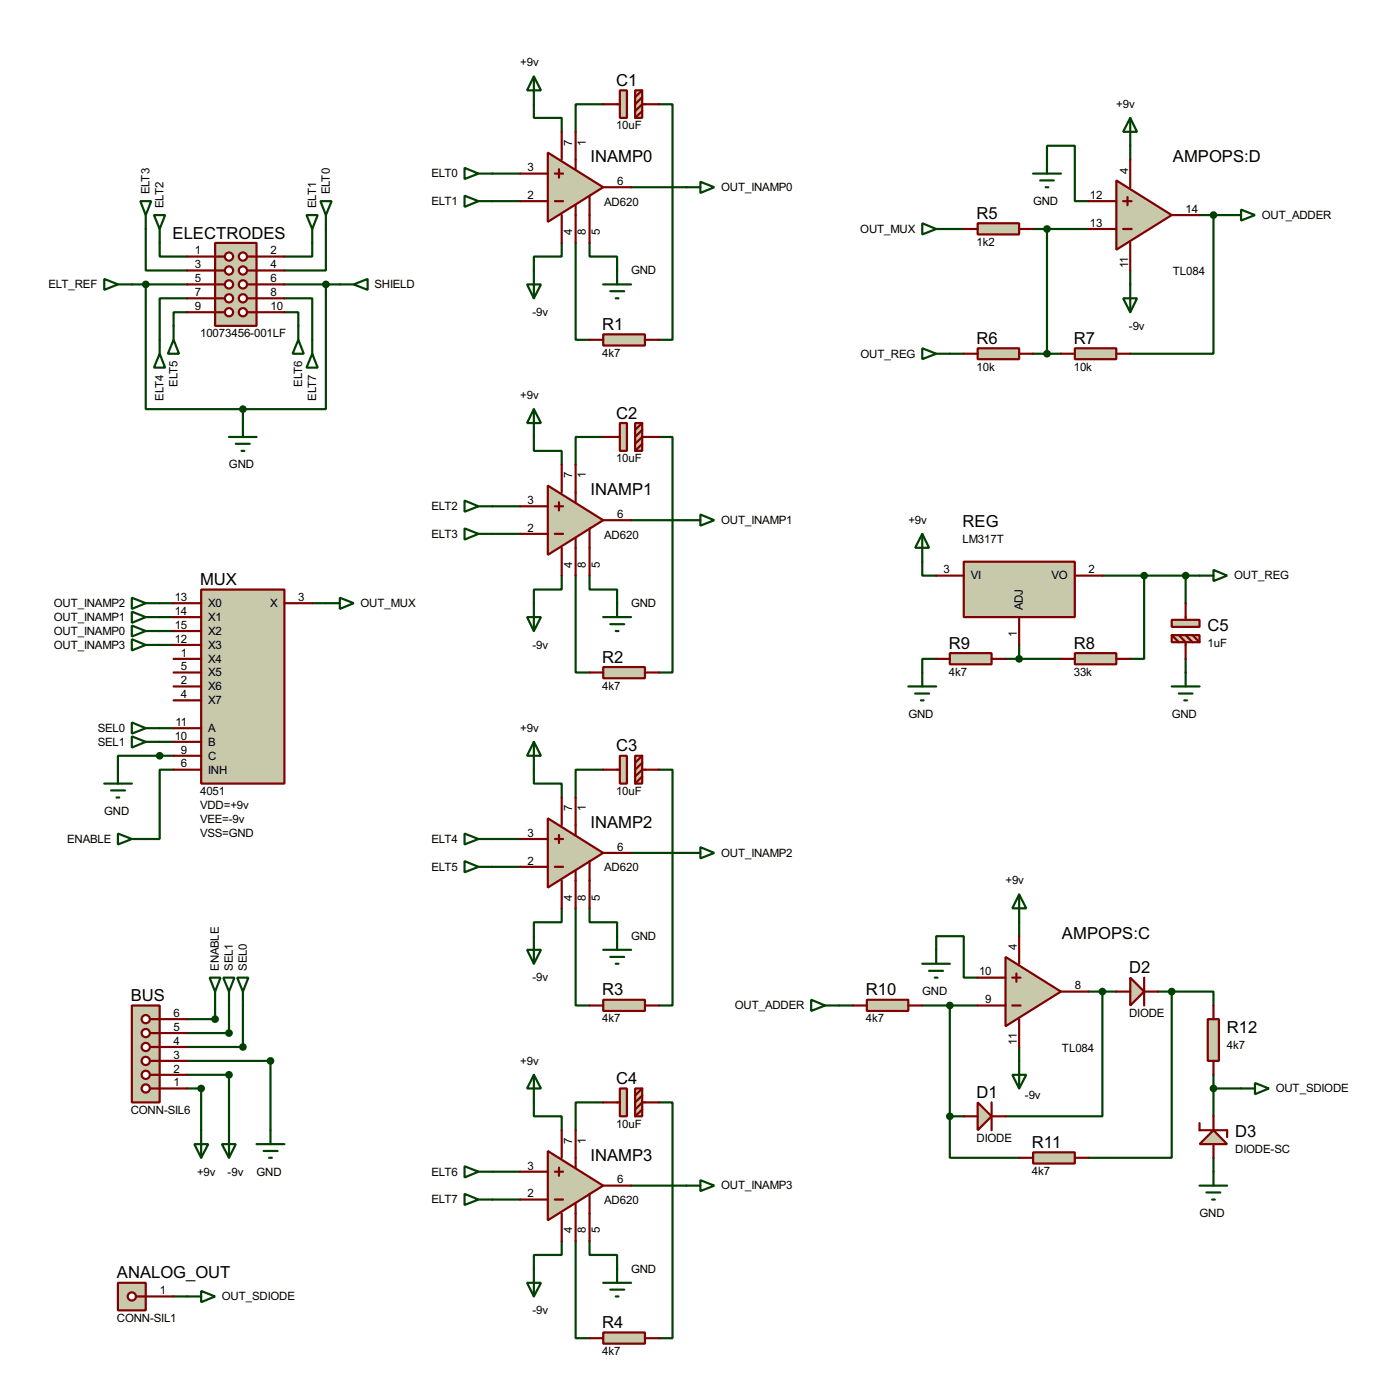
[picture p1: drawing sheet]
<svg xmlns="http://www.w3.org/2000/svg" width="256mm" height="256mm" viewBox="0 0 256 256" stroke-linecap="round" stroke-linejoin="round" font-family="sans-serif">
<g fill="none" stroke="#004000" stroke-width=".4">
<path d="M97.8 19.1v2.5h5.1v2.6M110.5 19.1h-5v5.1M120.7 19.1h2.5v43.2h-2.5M90.2 31.8h5.1M90.2 36.9h5.1M115.6 34.3h10.2M191.8 29.3v-2.6h5.1v10.2h2.5M207.1 26.7v2.6M219.8 39.4h5M222.3 39.4v25.4h-15.2M24.2 52.1h10.1M26.7 42v7.6h7.6"/>
<path d="M26.7 52.1v22.9h17.8M29.3 44.5v2.5h5M34.3 57.2h-2.5v2.5M34.3 54.7h-5v7.6M52.1 57.2h2.6v2.5M52.1 54.7h5.1v7.6M52.1 52.1h10.2M57.2 44.5v2.5h-5.1M59.7 42v7.6h-7.6M59.7 52.1v22.9h-15.2M102.9 44.5v2.5h-5.1v2.6M105.5 44.5v17.8h2.5"/>
<path d="M108 44.5v2.5h5.1v2.6M174 42h2.6M189.3 42h10.1M191.8 42v22.8M207.1 49.6v2.5M44.5 75v2.5M174 64.8h2.6M189.3 64.8h5.1M90.2 92.8h5.1M90.2 97.8h5.1M97.8 80.1v2.5h5.1v2.5M110.5 80.1h-5v5"/>
<path d="M115.6 95.3h10.2M120.7 80.1h2.5v43.1h-2.5M29.3 110.5h2.5M29.3 113.1h2.5M29.3 115.6h2.5M29.3 118.2h2.5M57.2 110.5h2.5M102.9 105.5v2.5h-5.1v2.5M105.5 105.5v17.7h2.5M108 105.5v2.5h5.1v2.5M169 102.9v2.6h2.5M186.7 118.2v2.5"/>
<path d="M202 105.5h17.8M209.6 105.5v15.2h-2.5M217.2 105.5v5M29.3 133.4h2.5M29.3 135.9h2.5M31.8 138.5h-10.2v2.5M171.5 120.7h-2.5v2.5M184.2 120.7h10.2M217.2 120.7v2.5M31.8 141h-2.5v12.7h-2.6M90.2 153.7h5.1M90.2 158.8h5.1"/>
<path d="M97.8 141v2.6h5.1v2.5M110.5 141h-5v5.1M115.6 156.3h10.2M120.7 141h2.5v43.2h-2.5M102.9 166.4v2.6h-5.1v2.5M105.5 166.4v17.8h2.5M108 166.4v2.6h5.1v2.5M171.5 174v-2.5h5.1v7.6h2.5M186.7 169v2.5M34.3 199.4h2.6v7.7M34.3 196.9h7.7v10.2M34.3 194.4h15.3v12.7"/>
<path d="M39.4 184.2v2.5h-5.1M42 184.2v5.1h-7.7M44.5 184.2v7.6h-10.2M153.7 184.2h2.6M169 184.2h10.1M174 184.2v20.3M186.7 191.8v2.6M199.4 181.7h5.1M202 181.7v22.8h-17.8M212.1 181.7h2.6M214.7 181.7v30.4h-15.3M214.7 181.7h7.6v2.5"/>
<path d="M222.3 196.9v7.6M222.3 199.4h5.1M90.2 214.7h5.1M90.2 219.8h5.1M97.8 202v2.5h5.1v2.6M110.5 202h-5v5.1M115.6 217.2h10.2M120.7 202h2.5v43.2h-2.5M174 204.5v7.6h12.7M174 204.5h2.6M222.3 212.1v2.6M31.8 237.5h2.5"/>
<path d="M102.9 227.4v2.5h-5.1v2.6M105.5 227.4v17.8h2.5M108 227.4v2.5h5.1v2.6"/>
</g>
<path d="M100.4 28l10.1 6.3-10.1 6.4z" fill="#c8c8aa" stroke="#800000" stroke-width=".4"/>
<path d="M95.3 36.9h5.1M95.3 31.8h5.1M101.7 36.9h1.5M101.7 31.8h1.5M102.4 31v1.6M102.9 24.2v5.1M102.9 39.4v5.1M105.5 24.2v6.8M105.5 37.6v6.9M108 35.9v8.6M110.5 34.3h5.1" fill="none" stroke="#800000" stroke-width=".4"/>
<path d="M97.8 14l1.3 2.6h-2.5zM97.8 14v5.1M96.6 52.1h2.5l-1.3 2.6zM97.8 49.6v5.1M110.5 52.1h5.1M111.8 53.4h2.6M112.8 54.7h.5M113.1 49.6v2.5" fill="none" stroke="#004000" stroke-width=".4"/>
<path d="M110.5 61.3h7.7v2h-7.7z" fill="#c8c8aa" stroke="#800000" stroke-width=".4"/>
<path d="M108 62.3h2.5M118.2 62.3h2.5" fill="none" stroke="#800000" stroke-width=".4"/>
<path d="M85.1 30.8l2.6 1-2.6 1zM85.1 35.9l2.6 1-2.6 1zM87.7 31.8h2.5M87.7 36.9h2.5M125.8 34.3h2.5M128.3 33.3l2.6 1-2.6 1.1z" fill="none" stroke="#004000" stroke-width=".4"/>
<g fill="#c8c8aa" stroke="#800000" stroke-width=".4">
<path d="M113.6 16.6h1.3v5h-1.3z"/>
<path d="M116.4 16.6h1.3v5h-1.3z"/>
</g>
<path d="M110.5 19.1h3.1M117.7 16.6l-1.3 1.2M117.7 17.8l-1.3 1.3M120.7 19.1h-3l-1.3 1.3M117.7 20.4l-1.3 1.2" fill="none" stroke="#800000" stroke-width=".4"/>
<path d="M39.4 44.5h7.6v15.2h-7.6z" fill="#c8c8aa" stroke="#800000" stroke-width=".4"/>
<path d="M39.4 47h1.8" fill="none" stroke="#800000" stroke-width=".4"/>
<circle cx="41.9" cy="47" r=".75" fill="#feffff" stroke="#800000" stroke-width=".4"/>
<path d="M39.4 49.6h1.8" fill="none" stroke="#800000" stroke-width=".4"/>
<circle cx="41.9" cy="49.6" r=".75" fill="#feffff" stroke="#800000" stroke-width=".4"/>
<path d="M39.4 52.1h1.8" fill="none" stroke="#800000" stroke-width=".4"/>
<circle cx="41.9" cy="52.1" r=".75" fill="#feffff" stroke="#800000" stroke-width=".4"/>
<path d="M39.4 54.7h1.8" fill="none" stroke="#800000" stroke-width=".4"/>
<circle cx="41.9" cy="54.7" r=".75" fill="#feffff" stroke="#800000" stroke-width=".4"/>
<path d="M45.3 47h1.7" fill="none" stroke="#800000" stroke-width=".4"/>
<circle cx="44.5" cy="47" r=".75" fill="#feffff" stroke="#800000" stroke-width=".4"/>
<path d="M45.3 49.6h1.7" fill="none" stroke="#800000" stroke-width=".4"/>
<circle cx="44.5" cy="49.6" r=".75" fill="#feffff" stroke="#800000" stroke-width=".4"/>
<path d="M45.3 52.1h1.7" fill="none" stroke="#800000" stroke-width=".4"/>
<circle cx="44.5" cy="52.1" r=".75" fill="#feffff" stroke="#800000" stroke-width=".4"/>
<path d="M45.3 54.7h1.7" fill="none" stroke="#800000" stroke-width=".4"/>
<circle cx="44.5" cy="54.7" r=".75" fill="#feffff" stroke="#800000" stroke-width=".4"/>
<path d="M39.4 57.2h1.8" fill="none" stroke="#800000" stroke-width=".4"/>
<circle cx="41.9" cy="57.2" r=".75" fill="#feffff" stroke="#800000" stroke-width=".4"/>
<path d="M45.3 57.2h1.7" fill="none" stroke="#800000" stroke-width=".4"/>
<circle cx="44.5" cy="57.2" r=".75" fill="#feffff" stroke="#800000" stroke-width=".4"/>
<path d="M34.3 47h5.1M34.3 49.6h5.1M34.3 52.1h5.1M34.3 54.7h5.1M34.3 57.2h5.1M47 47h5.1M47 49.6h5.1M47 52.1h5.1M47 54.7h5.1M47 57.2h5.1" fill="none" stroke="#800000" stroke-width=".4"/>
<g fill="none" stroke="#004000" stroke-width=".4">
<path d="M25.7 36.9h2l-1 2.5zM26.7 39.4v2.6M28.2 39.4h2.1l-1 2.6zM56.2 39.4h2l-1 2.6zM58.7 36.9h2.1l-1.1 2.5zM59.7 39.4v2.6M19.1 51.1l2.5 1-2.5 1zM21.6 52.1h2.6M29.3 42v2.5M31.8 59.7v2.6M54.7 59.7v2.6M57.2 42v2.5"/>
<path d="M62.3 52.1h2.5M64.8 52.1l2.6-1v2zM29.3 64.8l1 2.6h-2.1zM29.3 62.3v2.5M31.8 62.3l1 2.5h-2zM54.7 62.3l1 2.5h-2.1zM57.2 64.8l1 2.6h-2zM57.2 62.3v2.5"/>
</g>
<path d="M100.4 89l10.1 6.3-10.1 6.4z" fill="#c8c8aa" stroke="#800000" stroke-width=".4"/>
<path d="M95.3 97.8h5.1M95.3 92.8h5.1M101.7 97.8h1.5M101.7 92.8h1.5M102.4 92v1.5M102.9 85.1v5.1M105.5 85.1v6.9M105.5 98.6v6.9M108 96.8v8.7M110.5 95.3h5.1M102.9 100.4v5.1" fill="none" stroke="#800000" stroke-width=".4"/>
<path d="M97.8 75l1.3 2.5h-2.5zM97.8 75v5.1M96.6 113.1h2.5l-1.3 2.5zM97.8 110.5v5.1M110.5 113.1h5.1M111.8 114.4h2.6M112.8 115.6h.5M113.1 110.5v2.6" fill="none" stroke="#004000" stroke-width=".4"/>
<path d="M110.5 122.2h7.7v2.1h-7.7z" fill="#c8c8aa" stroke="#800000" stroke-width=".4"/>
<path d="M108 123.2h2.5M118.2 123.2h2.5" fill="none" stroke="#800000" stroke-width=".4"/>
<path d="M85.1 91.7l2.6 1.1-2.6 1zM85.1 96.8l2.6 1-2.6 1.1zM87.7 92.8h2.5M87.7 97.8h2.5M125.8 95.3h2.5M128.3 94.3l2.6 1-2.6 1z" fill="none" stroke="#004000" stroke-width=".4"/>
<g fill="#c8c8aa" stroke="#800000" stroke-width=".4">
<path d="M113.6 77.5h1.3v5.1h-1.3z"/>
<path d="M116.4 77.5h1.3v5.1h-1.3z"/>
</g>
<path d="M117.7 77.5l-1.3 1.3M117.7 78.8l-1.3 1.3M110.5 80.1h3.1M117.7 81.3l-1.3 1.3M120.7 80.1h-3l-1.3 1.2" fill="none" stroke="#800000" stroke-width=".4"/>
<path d="M100.4 149.9l10.1 6.4-10.1 6.3z" fill="#c8c8aa" stroke="#800000" stroke-width=".4"/>
<path d="M95.3 158.8h5.1M95.3 153.7h5.1M101.7 158.8h1.5M101.7 153.7h1.5M102.4 153v1.5M102.9 146.1v5.1M105.5 146.1v6.9M105.5 159.6v6.8M108 157.8v8.6M110.5 156.3h5.1M102.9 161.3v5.1" fill="none" stroke="#800000" stroke-width=".4"/>
<path d="M97.8 135.9l1.3 2.6h-2.5zM97.8 135.9v5.1M96.6 174h2.5l-1.3 2.6zM97.8 171.5v5.1M110.5 174h5.1M111.8 175.3h2.6M112.8 176.6h.5M113.1 171.5v2.5" fill="none" stroke="#004000" stroke-width=".4"/>
<path d="M110.5 183.2h7.7v2h-7.7z" fill="#c8c8aa" stroke="#800000" stroke-width=".4"/>
<path d="M108 184.2h2.5M118.2 184.2h2.5" fill="none" stroke="#800000" stroke-width=".4"/>
<path d="M85.1 152.7l2.6 1-2.6 1zM85.1 157.8l2.6 1-2.6 1zM87.7 153.7h2.5M87.7 158.8h2.5M125.8 156.3h2.5M128.3 155.2l2.6 1.1-2.6 1z" fill="none" stroke="#004000" stroke-width=".4"/>
<g fill="#c8c8aa" stroke="#800000" stroke-width=".4">
<path d="M113.6 138.5h1.3v5.1h-1.3z"/>
<path d="M116.4 138.5h1.3v5.1h-1.3z"/>
</g>
<path d="M117.7 138.5l-1.3 1.3M117.7 139.8l-1.3 1.2M110.5 141h3.1M117.7 142.3l-1.3 1.3M120.7 141h-3l-1.3 1.3" fill="none" stroke="#800000" stroke-width=".4"/>
<path d="M100.4 210.9l10.1 6.3-10.1 6.4z" fill="#c8c8aa" stroke="#800000" stroke-width=".4"/>
<path d="M95.3 219.8h5.1M95.3 214.7h5.1M101.7 219.8h1.5M101.7 214.7h1.5M102.4 213.9v1.5M102.9 207.1v5M105.5 207.1v6.8M108 218.7v8.7M110.5 217.2h5.1M102.9 222.3v5.1M105.5 220.5v6.9" fill="none" stroke="#800000" stroke-width=".4"/>
<path d="M97.8 196.9l1.3 2.5h-2.5zM97.8 196.9v5.1M96.6 235h2.5l-1.3 2.5zM97.8 232.5v5M110.5 235h5.1M111.8 236.3h2.6M112.8 237.5h.5M113.1 232.5v2.5" fill="none" stroke="#004000" stroke-width=".4"/>
<path d="M110.5 244.1h7.7v2.1h-7.7z" fill="#c8c8aa" stroke="#800000" stroke-width=".4"/>
<path d="M108 245.2h2.5M118.2 245.2h2.5" fill="none" stroke="#800000" stroke-width=".4"/>
<path d="M85.1 213.7l2.6 1-2.6 1zM85.1 218.7l2.6 1.1-2.6 1zM87.7 214.7h2.5M87.7 219.8h2.5M125.8 217.2h2.5M128.3 216.2l2.6 1-2.6 1z" fill="none" stroke="#004000" stroke-width=".4"/>
<g fill="#c8c8aa" stroke="#800000" stroke-width=".4">
<path d="M113.6 199.4h1.3v5.1h-1.3z"/>
<path d="M116.4 199.4h1.3v5.1h-1.3z"/>
</g>
<path d="M117.7 199.4l-1.3 1.3M110.5 202h3.1M117.7 200.7l-1.3 1.3M117.7 203.3l-1.3 1.2M120.7 202h-3l-1.3 1.3" fill="none" stroke="#800000" stroke-width=".4"/>
<path d="M35.6 209.6h2.6l-1.3 2.5zM36.9 207.1v5M40.7 209.6h2.5l-1.2 2.5zM42 207.1v5" fill="none" stroke="#004000" stroke-width=".4"/>
<path d="M184.2 175.3l10.2 6.4-10.2 6.3z" fill="#c8c8aa" stroke="#800000" stroke-width=".4"/>
<path d="M179.1 179.1h5.1M185.5 179.1h1.5M186.2 178.4v1.5M186.7 171.5v5.1M179.1 184.2h5.1M185.5 184.2h1.5M186.7 186.7v5.1M194.4 181.7h5" fill="none" stroke="#800000" stroke-width=".4"/>
<path d="M204.5 33.1l10.2 6.3-10.2 6.4z" fill="#c8c8aa" stroke="#800000" stroke-width=".4"/>
<path d="M199.4 36.9h5.1M205.8 36.9h1.5M206.6 36.1v1.5M207.1 29.3v5M214.7 39.4h5.1M199.4 42h5.1M205.8 42h1.5M207.1 44.5v5.1" fill="none" stroke="#800000" stroke-width=".4"/>
<path d="M36.9 108h15.2v35.6h-15.2z" fill="#c8c8aa" stroke="#800000" stroke-width=".4"/>
<g fill="none" stroke="#800000" stroke-width=".4">
<path d="M31.8 110.5h5.1M31.8 113.1h5.1M31.8 115.6h5.1M31.8 118.2h5.1M52.1 110.5h5.1M31.8 120.7h5.1M31.8 123.2h5.1M31.8 125.8h5.1M31.8 128.3h5.1M31.8 133.4h5.1M31.8 135.9h5.1M31.8 138.5h5.1"/>
<path d="M31.8 141h5.1"/>
</g>
<g fill="none" stroke="#004000" stroke-width=".4">
<path d="M207.1 21.6l1.2 2.6h-2.5zM207.1 21.6v5.1M205.8 54.7h2.5l-1.2 2.5zM207.1 52.1v5.1M24.2 109.5l2.5 1-2.5 1.1zM24.2 112.1l2.5 1-2.5 1zM24.2 114.6l2.5 1-2.5 1zM24.2 117.1l2.5 1.1-2.5 1zM26.7 110.5h2.6M26.7 113.1h2.6M26.7 115.6h2.6M26.7 118.2h2.6"/>
<path d="M59.7 110.5h2.6M62.3 109.5l2.5 1-2.5 1.1zM24.2 132.4l2.5 1-2.5 1zM24.2 134.9l2.5 1-2.5 1.1zM26.7 133.4h2.6M26.7 135.9h2.6M19.1 143.6h5.1M20.4 144.8h2.5M21.4 146.1h.5M21.6 141v2.6M186.7 163.9l1.3 2.5h-2.5zM186.7 163.9v5.1"/>
<path d="M185.5 196.9h2.5l-1.3 2.5zM186.7 194.4v5"/>
</g>
<circle cx="29.2" cy="138.5" r=".5" fill="#004000" stroke="#004000" stroke-width=".4"/>
<path d="M176.6 102.9h20.3v10.2h-20.3z" fill="#c8c8aa" stroke="#800000" stroke-width=".4"/>
<path d="M171.5 105.5h5.1M186.7 113.1v5.1M196.9 105.5h5.1" fill="none" stroke="#800000" stroke-width=".4"/>
<path d="M196.9 63.8h7.6v2h-7.6z" fill="#c8c8aa" stroke="#800000" stroke-width=".4"/>
<path d="M194.4 64.8h2.5M204.5 64.8h2.6" fill="none" stroke="#800000" stroke-width=".4"/>
<path d="M179.1 40.9h7.6v2.1h-7.6z" fill="#c8c8aa" stroke="#800000" stroke-width=".4"/>
<path d="M176.6 42h2.5M186.7 42h2.6" fill="none" stroke="#800000" stroke-width=".4"/>
<circle cx="191.8" cy="42" r=".5" fill="#004000" stroke="#004000" stroke-width=".4"/>
<path d="M179.1 63.8h7.6v2h-7.6z" fill="#c8c8aa" stroke="#800000" stroke-width=".4"/>
<path d="M176.6 64.8h2.5M186.7 64.8h2.6" fill="none" stroke="#800000" stroke-width=".4"/>
<g fill="#004000" stroke="#004000" stroke-width=".4">
<circle cx="191.8" cy="64.8" r=".5"/>
<circle cx="222.3" cy="39.4" r=".5"/>
</g>
<g fill="none" stroke="#004000" stroke-width=".4">
<path d="M189.3 31.8h5.1M190.6 33.1h2.5M191.6 34.3h.5M191.8 29.3v2.5M224.8 39.4h2.6M227.4 38.4l2.5 1-2.5 1zM169 40.9l2.5 1.1-2.5 1zM171.5 42h2.5M169 63.8l2.5 1-2.5 1zM171.5 64.8h2.5M169 97.8l1.2 2.6h-2.5zM169 97.8v5.1"/>
<path d="M219.8 105.5h2.5M222.3 104.4l2.5 1.1-2.5 1z"/>
</g>
<path d="M196.9 119.7h7.6v2h-7.6z" fill="#c8c8aa" stroke="#800000" stroke-width=".4"/>
<path d="M194.4 120.7h2.5M204.5 120.7h2.6" fill="none" stroke="#800000" stroke-width=".4"/>
<circle cx="209.6" cy="105.5" r=".5" fill="#004000" stroke="#004000" stroke-width=".4"/>
<path d="M174 119.7h7.7v2h-7.7z" fill="#c8c8aa" stroke="#800000" stroke-width=".4"/>
<path d="M171.5 120.7h2.5M181.7 120.7h2.5" fill="none" stroke="#800000" stroke-width=".4"/>
<g fill="#004000" stroke="#004000" stroke-width=".4">
<circle cx="186.7" cy="120.7" r=".5"/>
<circle cx="217.2" cy="105.5" r=".5"/>
</g>
<path d="M166.4 125.8h5.1M167.7 127.1h2.5M168.7 128.3h.5M169 123.2v2.6M214.7 125.8h5.1M216 127.1h2.5M217 128.3h.5M217.2 123.2v2.6M169 176.6h5M170.2 177.9h2.6M171.3 179.1h.5M171.5 174v2.6" fill="none" stroke="#004000" stroke-width=".4"/>
<path d="M179.1 202l2.6 2.5-2.6 2.6z" fill="#c8c8aa" stroke="#800000" stroke-width=".4"/>
<path d="M176.6 204.5h2.5M181.7 202v5.1M181.7 204.5h2.5" fill="none" stroke="#800000" stroke-width=".4"/>
<path d="M207.1 179.1l2.5 2.6-2.5 2.5z" fill="#c8c8aa" stroke="#800000" stroke-width=".4"/>
<path d="M209.6 179.1v5.1M204.5 181.7h2.6M209.6 181.7h2.5" fill="none" stroke="#800000" stroke-width=".4"/>
<circle cx="201.9" cy="181.7" r=".5" fill="#004000" stroke="#004000" stroke-width=".4"/>
<path d="M189.3 211.1h7.6v2.1h-7.6z" fill="#c8c8aa" stroke="#800000" stroke-width=".4"/>
<path d="M186.7 212.1h2.6M196.9 212.1h2.5" fill="none" stroke="#800000" stroke-width=".4"/>
<g fill="#004000" stroke="#004000" stroke-width=".4">
<circle cx="174" cy="204.5" r=".5"/>
<circle cx="214.6" cy="181.7" r=".5"/>
</g>
<path d="M227.4 199.4h2.5M229.9 198.4l2.6 1-2.6 1.1z" fill="none" stroke="#004000" stroke-width=".4"/>
<path d="M158.8 183.2h7.6v2h-7.6z" fill="#c8c8aa" stroke="#800000" stroke-width=".4"/>
<path d="M156.3 184.2h2.5M166.4 184.2h2.6" fill="none" stroke="#800000" stroke-width=".4"/>
<circle cx="174" cy="184.2" r=".5" fill="#004000" stroke="#004000" stroke-width=".4"/>
<g fill="none" stroke="#004000" stroke-width=".4">
<path d="M44.5 77.5v2.6M42 80.1h5M43.2 81.3h2.6M44.3 82.6h.5M38.4 179.1h2l-1 2.6zM40.9 179.1h2.1l-1 2.6zM39.4 181.7v2.5M42 181.7v2.5M148.6 183.2l2.6 1-2.6 1zM151.2 184.2h2.5M47 209.6h5.1M48.3 210.9h2.6"/>
<path d="M49.3 212.1h.5M49.6 207.1v2.5"/>
</g>
<path d="M222.3 207.1l2.5 2.5h-5z" fill="#c8c8aa" stroke="#800000" stroke-width=".4"/>
<path d="M219.8 205.8v1.3h5v1.2M222.3 204.5v2.6M222.3 209.6v2.5" fill="none" stroke="#800000" stroke-width=".4"/>
<path d="M221.3 186.7h2v7.7h-2z" fill="#c8c8aa" stroke="#800000" stroke-width=".4"/>
<path d="M222.3 184.2v2.5M222.3 194.4v2.5" fill="none" stroke="#800000" stroke-width=".4"/>
<g fill="#004000" stroke="#004000" stroke-width=".4">
<circle cx="222.3" cy="199.4" r=".5"/>
<circle cx="44.5" cy="75" r=".5"/>
<circle cx="26.7" cy="52.1" r=".5"/>
<circle cx="59.7" cy="52.1" r=".5"/>
</g>
<path d="M219.8 217.2h5M221 218.5h2.6M222.1 219.8h.5M222.3 214.7v2.5" fill="none" stroke="#004000" stroke-width=".4"/>
<g fill="#c8c8aa" stroke="#800000" stroke-width=".4">
<path d="M214.7 113.6h5.1v1.3h-5.1z"/>
<path d="M214.7 116.4h5.1v1.3h-5.1z"/>
</g>
<path d="M214.7 116.4l1.3 1.3M216 116.4l1.2 1.3v3M217.2 110.5v3.1M217.2 116.4l1.3 1.3M218.5 116.4l1.3 1.3" fill="none" stroke="#800000" stroke-width=".4"/>
<path d="M21.6 152.7l2.6 1-2.6 1zM24.2 153.7h2.5M43.5 179.1h2l-1 2.6zM44.5 181.7v2.5" fill="none" stroke="#004000" stroke-width=".4"/>
<path d="M24.2 184.2h5.1v17.8h-5.1z" fill="#c8c8aa" stroke="#800000" stroke-width=".4"/>
<path d="M27.5 199.4h1.8" fill="none" stroke="#800000" stroke-width=".4"/>
<circle cx="26.7" cy="199.4" r=".75" fill="#feffff" stroke="#800000" stroke-width=".4"/>
<path d="M27.5 196.9h1.8" fill="none" stroke="#800000" stroke-width=".4"/>
<circle cx="26.7" cy="196.9" r=".75" fill="#feffff" stroke="#800000" stroke-width=".4"/>
<path d="M27.5 194.4h1.8" fill="none" stroke="#800000" stroke-width=".4"/>
<circle cx="26.7" cy="194.4" r=".75" fill="#feffff" stroke="#800000" stroke-width=".4"/>
<path d="M27.5 191.8h1.8" fill="none" stroke="#800000" stroke-width=".4"/>
<circle cx="26.7" cy="191.8" r=".75" fill="#feffff" stroke="#800000" stroke-width=".4"/>
<path d="M27.5 189.3h1.8" fill="none" stroke="#800000" stroke-width=".4"/>
<circle cx="26.7" cy="189.3" r=".75" fill="#feffff" stroke="#800000" stroke-width=".4"/>
<path d="M27.5 186.7h1.8" fill="none" stroke="#800000" stroke-width=".4"/>
<circle cx="26.7" cy="186.7" r=".75" fill="#feffff" stroke="#800000" stroke-width=".4"/>
<path d="M29.3 199.4h5M29.3 196.9h5M29.3 194.4h5M29.3 191.8h5M29.3 189.3h5M29.3 186.7h5" fill="none" stroke="#800000" stroke-width=".4"/>
<g fill="#004000" stroke="#004000" stroke-width=".4">
<circle cx="39.4" cy="186.7" r=".5"/>
<circle cx="41.9" cy="189.3" r=".5"/>
<circle cx="44.5" cy="191.8" r=".5"/>
<circle cx="49.5" cy="194.4" r=".5"/>
<circle cx="41.9" cy="196.9" r=".5"/>
<circle cx="36.8" cy="199.4" r=".5"/>
</g>
<path d="M21.6 235h5.1v5.1h-5.1z" fill="#c8c8aa" stroke="#800000" stroke-width=".4"/>
<path d="M24.9 237.5h1.8" fill="none" stroke="#800000" stroke-width=".4"/>
<circle cx="24.1" cy="237.5" r=".75" fill="#feffff" stroke="#800000" stroke-width=".4"/>
<path d="M26.7 237.5h5.1" fill="none" stroke="#800000" stroke-width=".4"/>
<path d="M34.3 237.5h2.6M36.9 236.5l2.5 1-2.5 1.1z" fill="none" stroke="#004000" stroke-width=".4"/>
<g font-size="3.4">
<text x="112.9" y="15.8">C1</text>
<text x="108.2" y="29.7">INAMP0</text>
<text x="214.9" y="29.7">AMPOPS:D</text>
<text x="178.9" y="40.1">R5</text>
<text x="31.6" y="43.7">ELECTRODES</text>
<text x="110.3" y="60.5">R1</text>
<text x="178.9" y="63">R6</text>
<text x="196.7" y="63">R7</text>
<text x="112.9" y="76.7">C2</text>
<text x="108.2" y="90.7">INAMP1</text>
<text x="176.4" y="96.6">REG</text>
<text x="36.7" y="107.2">MUX</text>
<text x="173.8" y="118.9">R9</text>
<text x="196.7" y="118.9">R8</text>
<text x="221.2" y="115.6">C5</text>
<text x="110.3" y="121.4">R2</text>
<text x="112.9" y="137.7">C3</text>
<text x="108.2" y="151.7">INAMP2</text>
<text x="194.6" y="172">AMPOPS:C</text>
<text x="206.9" y="178.3">D2</text>
<text x="24" y="183.4">BUS</text>
<text x="110.3" y="182.4">R3</text>
<text x="158.6" y="182.4">R10</text>
<text x="224.8" y="189.3">R12</text>
<text x="112.9" y="198.6">C4</text>
<text x="178.9" y="201.2">D1</text>
<text x="226.3" y="208.3">D3</text>
<text x="108.2" y="212.6">INAMP3</text>
<text x="189.1" y="210.3">R11</text>
<text x="21.4" y="234.2">ANALOG_OUT</text>
<text x="110.3" y="243.3">R4</text>
</g>
<g font-size="2.4">
<text x="95.3" y="12.1">+9v</text>
<text x="112.9" y="23.7">10uF</text>
<text x="204.5" y="19.8">+9v</text>
<text x="104.8" y="26.7" transform="rotate(-90 104.8 26.7)">7</text>
<text x="107.4" y="26.7" transform="rotate(-90 107.4 26.7)">1</text>
<text x="27.4" y="35.6" transform="rotate(-90 27.4 35.6)">ELT3</text>
<text x="60.4" y="35.6" transform="rotate(-90 60.4 35.6)">ELT0</text>
<text x="79.1" y="32.5">ELT0</text>
<text x="96.7" y="31.4">3</text>
<text x="113.1" y="33.9">6</text>
<text x="132.1" y="35">OUT_INAMP0</text>
<text x="206.7" y="31.8" transform="rotate(-90 206.7 31.8)">4</text>
<text x="30" y="38.1" transform="rotate(-90 30 38.1)">ELT2</text>
<text x="57.9" y="38.1" transform="rotate(-90 57.9 38.1)">ELT1</text>
<text x="79.1" y="37.5">ELT1</text>
<text x="96.7" y="36.4">2</text>
<text x="110.7" y="37.7">AD620</text>
<text x="189.3" y="37.5">GND</text>
<text x="199.7" y="36.4">12</text>
<text x="199.7" y="41.6">13</text>
<text x="217.2" y="39">14</text>
<text x="231.2" y="40.1">OUT_ADDER</text>
<text x="35.7" y="46.6">1</text>
<text x="49.6" y="46.6">2</text>
<text x="104.8" y="43.1" transform="rotate(-90 104.8 43.1)">4</text>
<text x="107.4" y="43.1" transform="rotate(-90 107.4 43.1)">8</text>
<text x="109.9" y="43.1" transform="rotate(-90 109.9 43.1)">5</text>
<text x="157.6" y="42.7">OUT_MUX</text>
<text x="178.9" y="45.1">1k2</text>
<text x="8.9" y="52.8">ELT_REF</text>
<text x="35.7" y="49.2">3</text>
<text x="35.7" y="51.7">5</text>
<text x="49.6" y="49.2">4</text>
<text x="49.6" y="51.7">6</text>
<text x="68.6" y="52.8">SHIELD</text>
<text x="115.6" y="50.2">GND</text>
<text x="206.7" y="49.2" transform="rotate(-90 206.7 49.2)">11</text>
<text x="214.9" y="50.4">TL084</text>
<text x="35.7" y="54.3">7</text>
<text x="35.7" y="56.8">9</text>
<text x="49.6" y="54.3">8</text>
<text x="49.6" y="56.8">10</text>
<text x="97.5" y="57.9">-9v</text>
<text x="36.7" y="61.8">10073456-001LF</text>
<text x="110.3" y="65.4">4k7</text>
<text x="157.7" y="65.5">OUT_REG</text>
<text x="206.8" y="60.4">-9v</text>
<text x="32.5" y="70.9" transform="rotate(-90 32.5 70.9)">ELT5</text>
<text x="55.4" y="70.9" transform="rotate(-90 55.4 70.9)">ELT6</text>
<text x="178.9" y="67.9">10k</text>
<text x="196.7" y="67.9">10k</text>
<text x="30" y="73.4" transform="rotate(-90 30 73.4)">ELT4</text>
<text x="57.9" y="73.4" transform="rotate(-90 57.9 73.4)">ELT7</text>
<text x="95.3" y="73.1">+9v</text>
<text x="42" y="85.8">GND</text>
<text x="104.8" y="87.7" transform="rotate(-90 104.8 87.7)">7</text>
<text x="107.4" y="87.7" transform="rotate(-90 107.4 87.7)">1</text>
<text x="112.9" y="84.7">10uF</text>
<text x="79.1" y="93.5">ELT2</text>
<text x="96.7" y="92.4">3</text>
<text x="113.1" y="94.9">6</text>
<text x="79.1" y="98.5">ELT3</text>
<text x="96.7" y="97.4">2</text>
<text x="110.7" y="98.7">AD620</text>
<text x="132.1" y="96">OUT_INAMP1</text>
<text x="166.4" y="96">+9v</text>
<text x="176.4" y="99.5">LM317T</text>
<text x="104.8" y="104" transform="rotate(-90 104.8 104)">4</text>
<text x="107.4" y="104.1" transform="rotate(-90 107.4 104.1)">8</text>
<text x="109.9" y="104.1" transform="rotate(-90 109.9 104.1)">5</text>
<text x="172.9" y="105.1">3</text>
<text x="177.9" y="106.2">VI</text>
<text x="192.7" y="106.2">VO</text>
<text x="199.4" y="105.1">2</text>
<text x="226.1" y="106.2">OUT_REG</text>
<text x="9.9" y="111.2">OUT_INAMP2</text>
<text x="9.9" y="113.8">OUT_INAMP1</text>
<text x="32" y="110.1">13</text>
<text x="32" y="112.7">14</text>
<text x="38.2" y="111.2">X0</text>
<text x="38.2" y="113.8">X1</text>
<text x="49.5" y="111.2">X</text>
<text x="54.7" y="110.1">3</text>
<text x="66.1" y="111.2">OUT_MUX</text>
<text x="115.6" y="111.2">GND</text>
<text x="187.4" y="111.8" transform="rotate(-90 187.4 111.8)">ADJ</text>
<text x="9.9" y="116.3">OUT_INAMP0</text>
<text x="9.9" y="118.9">OUT_INAMP3</text>
<text x="32" y="115.2">15</text>
<text x="32" y="117.8">12</text>
<text x="38.2" y="116.3">X2</text>
<text x="38.2" y="118.9">X3</text>
<text x="97.5" y="118.9">-9v</text>
<text x="186.3" y="116.8" transform="rotate(-90 186.3 116.8)">1</text>
<text x="221.2" y="118.6">1uF</text>
<text x="33.2" y="120.3">1</text>
<text x="33.2" y="122.8">5</text>
<text x="33.2" y="125.4">2</text>
<text x="38.2" y="121.4">X4</text>
<text x="38.2" y="123.9">X5</text>
<text x="173.8" y="123.8">4k7</text>
<text x="196.7" y="123.8">33k</text>
<text x="33.2" y="127.9">4</text>
<text x="38.2" y="126.5">X6</text>
<text x="38.2" y="129">X7</text>
<text x="110.3" y="126.4">4k7</text>
<text x="166.4" y="131.6">GND</text>
<text x="214.7" y="131.6">GND</text>
<text x="17.9" y="134.1">SEL0</text>
<text x="17.9" y="136.6">SEL1</text>
<text x="32" y="135.5">10</text>
<text x="32.2" y="133">11</text>
<text x="38.2" y="134.1">A</text>
<text x="38.2" y="136.6">B</text>
<text x="95.3" y="134.1">+9v</text>
<text x="33.2" y="138.1">9</text>
<text x="33.2" y="140.6">6</text>
<text x="38.2" y="139.2">C</text>
<text x="38.2" y="141.7">INH</text>
<text x="19.1" y="149.3">GND</text>
<text x="36.7" y="145.7">4051</text>
<text x="36.7" y="148.2">VDD=+9v</text>
<text x="104.8" y="148.6" transform="rotate(-90 104.8 148.6)">7</text>
<text x="107.4" y="148.6" transform="rotate(-90 107.4 148.6)">1</text>
<text x="112.9" y="145.7">10uF</text>
<text x="12.3" y="154.4">ENABLE</text>
<text x="36.7" y="150.7">VEE=-9v</text>
<text x="36.7" y="153.3">VSS=GND</text>
<text x="79.1" y="154.4">ELT4</text>
<text x="96.7" y="153.3">3</text>
<text x="113.1" y="155.9">6</text>
<text x="79.1" y="159.5">ELT5</text>
<text x="96.7" y="158.4">2</text>
<text x="110.7" y="159.6">AD620</text>
<text x="132.1" y="157">OUT_INAMP2</text>
<text x="104.8" y="165" transform="rotate(-90 104.8 165)">4</text>
<text x="107.4" y="165" transform="rotate(-90 107.4 165)">8</text>
<text x="109.9" y="165" transform="rotate(-90 109.9 165)">5</text>
<text x="184.2" y="162">+9v</text>
<text x="115.6" y="172.2">GND</text>
<text x="186.3" y="174" transform="rotate(-90 186.3 174)">4</text>
<text x="40.1" y="177.9" transform="rotate(-90 40.1 177.9)">ENABLE</text>
<text x="42.7" y="177.9" transform="rotate(-90 42.7 177.9)">SEL1</text>
<text x="45.2" y="177.9" transform="rotate(-90 45.2 177.9)">SEL0</text>
<text x="97.5" y="179.8">-9v</text>
<text x="179.4" y="178.7">10</text>
<text x="134.6" y="184.9">OUT_ADDER</text>
<text x="169" y="182.4">GND</text>
<text x="180.5" y="183.8">9</text>
<text x="196.9" y="181.3">8</text>
<text x="31.8" y="191.4">4</text>
<text x="31.8" y="188.9">5</text>
<text x="31.8" y="186.3">6</text>
<text x="110.3" y="187.3">4k7</text>
<text x="158.6" y="187.3">4k7</text>
<text x="186.3" y="191.4" transform="rotate(-90 186.3 191.4)">11</text>
<text x="206.9" y="186.3">DIODE</text>
<text x="31.8" y="196.5">2</text>
<text x="31.8" y="194">3</text>
<text x="95.3" y="195.1">+9v</text>
<text x="194.6" y="192.7">TL084</text>
<text x="224.8" y="192.3">4k7</text>
<text x="31.8" y="199">1</text>
<text x="187.8" y="201.4">-9v</text>
<text x="233.7" y="200.1">OUT_SDIODE</text>
<text x="24" y="204.1">CONN-SIL6</text>
<text x="104.8" y="209.6" transform="rotate(-90 104.8 209.6)">7</text>
<text x="107.4" y="209.6" transform="rotate(-90 107.4 209.6)">1</text>
<text x="112.9" y="206.6">10uF</text>
<text x="178.9" y="209.2">DIODE</text>
<text x="36.1" y="215.4">+9v</text>
<text x="41.7" y="215.4">-9v</text>
<text x="47" y="215.4">GND</text>
<text x="79.1" y="215.4">ELT6</text>
<text x="96.7" y="214.3">3</text>
<text x="189.1" y="215.3">4k7</text>
<text x="226.3" y="211.3">DIODE-SC</text>
<text x="79.1" y="220.5">ELT7</text>
<text x="96.7" y="219.4">2</text>
<text x="110.7" y="220.6">AD620</text>
<text x="113.1" y="216.8">6</text>
<text x="132.1" y="217.9">OUT_INAMP3</text>
<text x="104.8" y="226" transform="rotate(-90 104.8 226)">4</text>
<text x="107.4" y="226" transform="rotate(-90 107.4 226)">8</text>
<text x="109.9" y="226" transform="rotate(-90 109.9 226)">5</text>
<text x="219.8" y="223">GND</text>
<text x="115.6" y="233.2">GND</text>
<text x="29.3" y="237.1">1</text>
<text x="40.7" y="238.2">OUT_SDIODE</text>
<text x="21.4" y="242.2">CONN-SIL1</text>
<text x="97.5" y="240.8">-9v</text>
<text x="110.3" y="248.3">4k7</text>
</g>
</svg>
